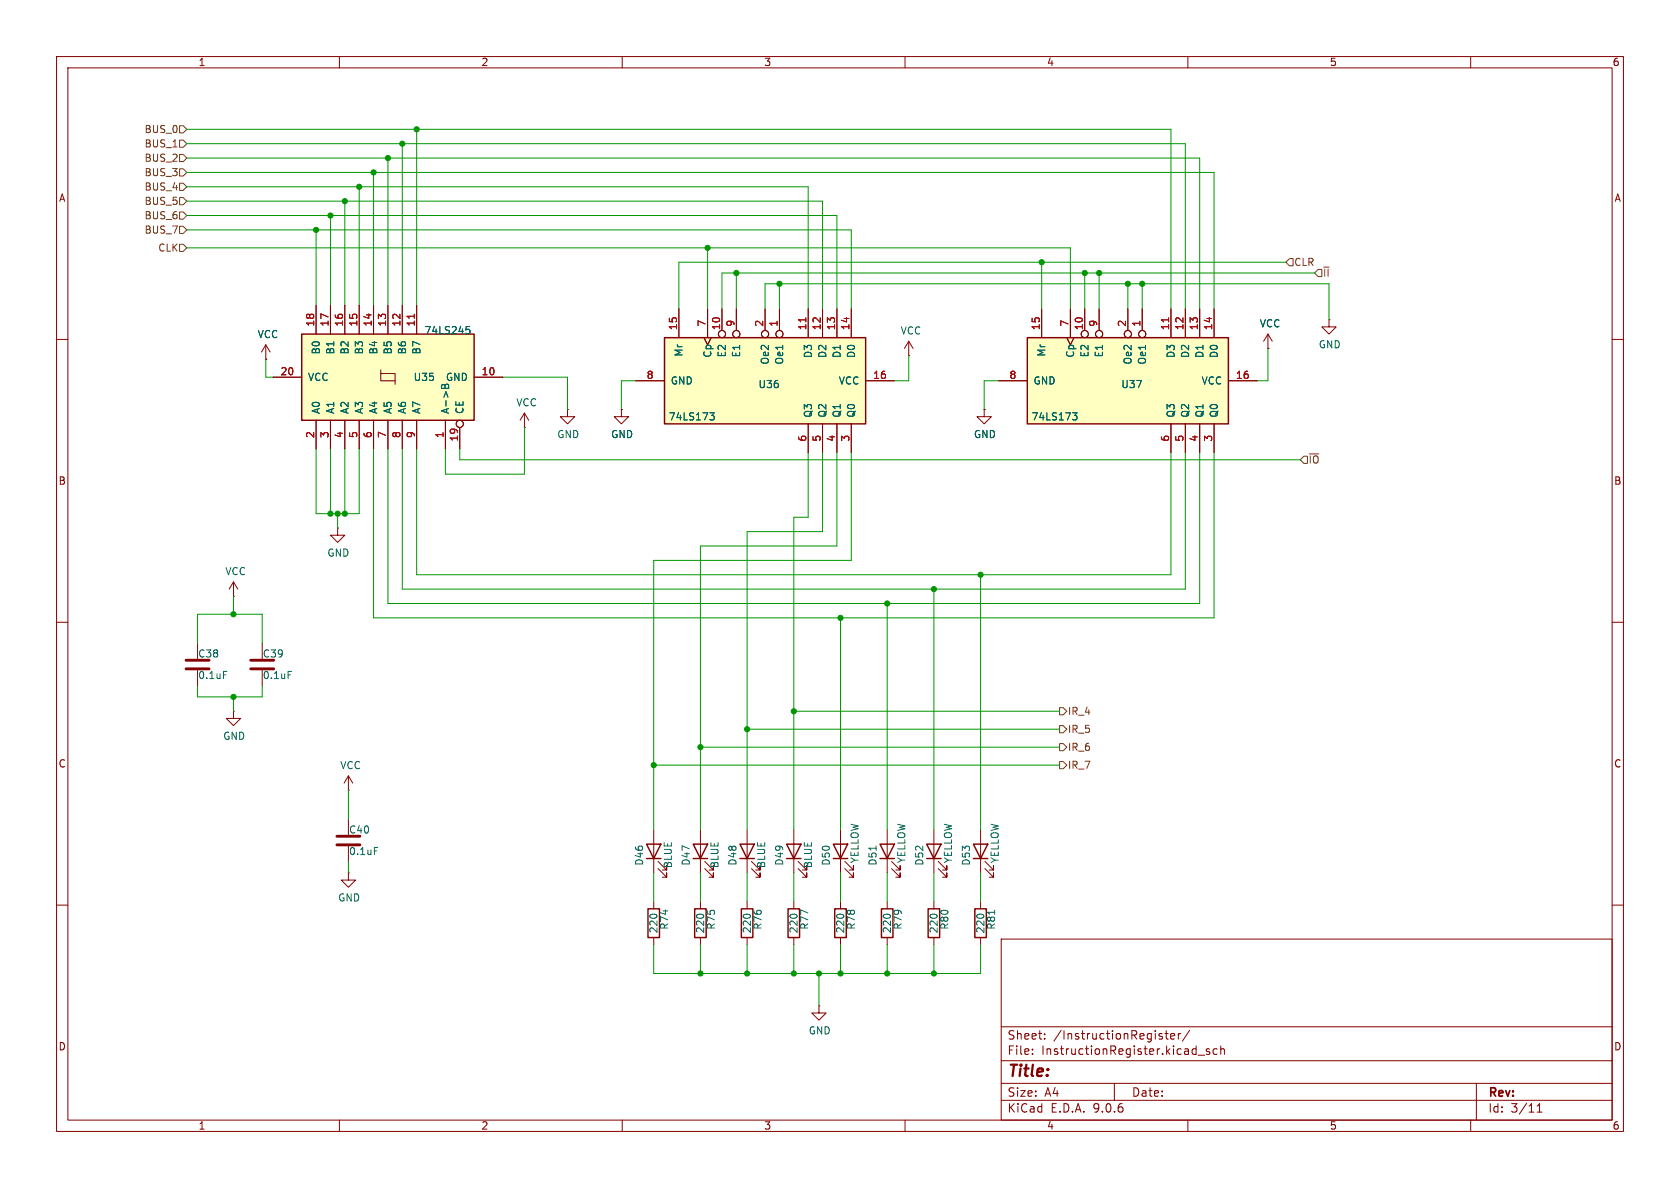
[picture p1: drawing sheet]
<svg xmlns="http://www.w3.org/2000/svg" width="297mm" height="210mm" viewBox="0 0 297 210" stroke-linecap="round" stroke-linejoin="round" font-family="sans-serif">
<g fill="none" stroke="#840000" stroke-width=".18">
<path d="M10 10h277v190h-277zM12 12h273v186h-273zM60 10v2M110 10v2M160 10v2M210 10v2M260 10v2M10 60h2M47 63.5h.1M47 61l-.8 1.2M47 61l.8 1.2M47 61v2.5"/>
<path d="M160.7 62.9h.1M160.7 60.3l-.8 1.3M160.7 60.3l.7 1.3M160.7 60.3v2.6M174 72.4v1.3h1.3l-1.3 1.2-1.3-1.2h1.3M174 72.4h.1M285 60h2M59.7 93.3v1.3h1.3l-1.3 1.3-1.3-1.3h1.3M59.7 93.3h.1M10 110h2M46.4 113.7v2.8M46.4 118.5v2.8"/>
<path d="M285 110h2M123.8 146.7v7.6M123.8 159.4v1.3M124.6 153.5l1.5 1.6v-.8v.8h-.8M124.6 152.3l1.5 1.5v-.8v.8h-.8M132.1 146.7v7.6M132.1 159.4v1.3M132.8 153.5l1.6 1.6v-.8v.8h-.8M132.8 152.3l1.6 1.5v-.8v.8h-.8M140.3 146.7v7.6M140.3 159.4v1.3M141.1 153.5l1.5 1.6v-.8v.8h-.7"/>
<path d="M141.1 152.3l1.5 1.5v-.8v.8h-.7M148.6 146.7v7.6M149.4 153.5l1.5 1.6v-.8v.8h-.8M149.4 152.3l1.5 1.5v-.8v.8h-.8M156.8 159.4v1.3M173.4 159.4v1.3M10 160h2M123.8 165.7v1.3M132.1 165.7v1.3M140.3 165.7v1.3M156.8 165.7v1.3M173.4 165.7v1.3"/>
<path d="M177 166h108v32h-108zM285 160h2M60 198v2M110 198v2M160 198v2M177 194.5h108M177 191.5h108M177 187.5h108M177 181.5h108M182.5 186.3v.1M182.5 185.5v.1M184.7 183.6v.1"/>
<path d="M184.7 182.8v.1M197 191.5v3M206 182.7h.5M206.2 182.2v1.3l.3 .2M207 183.2l.7-.1-.1-.3-.4-.1-.2 .2v.7h.6M208.3 182.7v1M208.7 182.7l-.2 .1-.2 .2M210 198v2M210.3 182.1l-1.3 2M211.8 186.5h1.2M213.8 185.5l-.3-.1-.3 .2 .1 .2 .5 .2v.3h-.6M215.2 185.5l-.5-.1-.2 .3v.4l.1 .2h.6"/>
<path d="M215.8 185.5l.2-.1 .4 .1 .1 .9M215.8 184.9v1.5M260 198v2M261 191.5v6.5M271.7 196.6h.9M271.7 195.5l.5-.4v1.5"/>
</g>
<g fill="none" stroke="#840000" stroke-width=".25">
<path d="M122.6 149.2h2.5l-1.3 2.6zM122.6 151.8h2.5M130.8 149.2h2.5l-1.2 2.6zM130.8 151.8h2.5M139.1 149.2h2.5l-1.3 2.6zM139.1 151.8h2.5M147.3 149.2h2.6l-1.3 2.6zM147.3 151.8h2.6M122.8 160.7h2v5h-2zM131.1 160.7h2v5h-2zM139.3 160.7h2.1v5h-2.1zM155.8 160.7h2.1v5h-2.1z"/>
<path d="M172.3 160.7h2.1v5h-2.1z"/>
</g>
<path d="M44.3 116.7h4.1M44.3 118.2h4.1" fill="none" stroke="#840000" stroke-width=".51"/>
<path d="M50.9 118.7h.6M175.8 160.9v.7" fill="none" stroke="#006464" stroke-width=".18"/>
<path d="M53.3 59.1h30.5v15.2h-30.5z" fill="#ffffc2"/>
<g fill="none" stroke="#840000" stroke-width=".18">
<path d="M55.9 54v5.1M58.4 54v5.1M61 54v5.1M63.5 54v5.1M66 54v5.1M68.6 54v5.1M71.1 54v5.1M73.7 54v5.1M48.3 66.7h5M55.9 74.3v5.1M58.4 74.3v5.1M61 74.3v5.1"/>
<path d="M63.5 74.3v5.1M66 74.3v5.1M67.3 65.4v.6h2.5v1.9M67.3 66v1.3h2.5M68.6 74.3v5.1M71.1 74.3v5.1M73.7 74.3v5.1M78.7 74.3v5.1M81.3 75.6v3.8M83.8 66.7h5.1M92.7 75.6h.1M92.7 73l-.8 1.3"/>
<path d="M92.7 73l.8 1.3M92.7 73v2.6M100.3 72.4v1.3h1.3l-1.3 1.2-1.2-1.2h1.2M100.3 72.4h.1M109.9 72.4v1.3h1.2l-1.2 1.2-1.3-1.2h1.3M109.9 72.4h.1M41.3 125.7v1.3h1.2l-1.2 1.3-1.3-1.3h1.3M41.3 125.7h.1M61.6 139.7h.1M61.6 137.2l-.8 1.2M61.6 137.2l.8 1.2M61.6 137.2v2.5"/>
<path d="M61.6 154.3v1.3h1.3l-1.3 1.2-1.3-1.2h1.3M61.6 154.3h.1M61.6 144.8v2.8M61.6 149.6v2.8M115.6 146.7v7.6M116.3 153.5l1.6 1.6v-.8v.8h-.8M116.3 152.3l1.6 1.5v-.8v.8h-.8"/>
<circle cx="81.3" cy="74.9" r=".63"/>
</g>
<path d="M53.3 59.1h30.5v15.2h-30.5zM114.3 149.2h2.5l-1.2 2.6zM114.3 151.8h2.5" fill="none" stroke="#840000" stroke-width=".25"/>
<path d="M82.4 57.7h.6M82.5 58.2h.3l.3 .3-.1 .4-.5 .1M78.3 68l-.3 .2v.4h1.3v-.4M78.6 68.1l.1 .1M78.7 68.2v.4M78.7 68v.2M66.2 149.8h.6" fill="none" stroke="#006464" stroke-width=".18"/>
<path d="M73.2 55.5v.8" fill="none" stroke="#a90000" stroke-width=".18"/>
<path d="M59.6 147.8h4M59.6 149.4h4" fill="none" stroke="#840000" stroke-width=".51"/>
<path d="M117.5 59.7h35.5v15.2h-35.5z" fill="#ffffc2"/>
<path d="M117.5 59.7h35.5v15.2h-35.5z" fill="none" stroke="#840000" stroke-width=".25"/>
<g fill="none" stroke="#840000" stroke-width=".18">
<path d="M120 54.6v5.1M124.5 59.7l.6 1.3 .6-1.3M125.1 54.6v5.1M127.6 54.6v3.8M130.2 54.6v3.8M135.3 54.6v3.8M137.8 54.6v3.8M142.9 54.6v5.1M145.4 54.6v5.1M148 54.6v5.1M150.5 54.6v5.1M112.4 67.3h5.1"/>
<path d="M142.9 74.9v5.1M145.4 74.9v5.1M148 74.9v5.1M150.5 74.9v5.1M153 67.3h5.1"/>
<circle cx="127.6" cy="59.1" r=".63"/>
<circle cx="130.2" cy="59.1" r=".63"/>
<circle cx="135.3" cy="59.1" r=".63"/>
<circle cx="137.8" cy="59.1" r=".63"/>
</g>
<path d="M142.5 56.2v.7" fill="none" stroke="#a90000" stroke-width=".18"/>
<path d="M125.5 73h.8l-.5 .5 .4 .1 .1 .4-.3 .2h-.3" fill="none" stroke="#006464" stroke-width=".18"/>
<path d="M181.6 59.7h35.6v15.2h-35.6z" fill="#ffffc2"/>
<path d="M181.6 59.7h35.6v15.2h-35.6zM155.6 149.2h2.5l-1.3 2.6zM155.6 151.8h2.5M163.8 149.2h2.6l-1.3 2.6zM163.8 151.8h2.6M172.1 149.2h2.5l-1.2 2.6zM172.1 151.8h2.5M114.6 160.7h2v5h-2zM147.6 160.7h2v5h-2zM164.1 160.7h2v5h-2z" fill="none" stroke="#840000" stroke-width=".25"/>
<g fill="none" stroke="#840000" stroke-width=".18">
<path d="M55.9 54v5.1M58.4 54v5.1M61 54v5.1M63.5 54v5.1M66 54v5.1M68.6 54v5.1M71.1 54v5.1M73.7 54v5.1M120 54.6v5.1M124.5 59.7l.6 1.3 .6-1.3M125.1 54.6v5.1M127.6 54.6v3.8"/>
<path d="M130.2 54.6v3.8M135.3 54.6v3.8M137.8 54.6v3.8M142.9 54.6v5.1M145.4 54.6v5.1M148 54.6v5.1M150.5 54.6v5.1M184.1 54.6v5.1M188.6 59.7l.6 1.3 .7-1.3M189.2 54.6v5.1M191.8 54.6v3.8M194.3 54.6v3.8"/>
<path d="M199.4 54.6v3.8M201.9 54.6v3.8M207 54.6v5.1M209.5 54.6v5.1M212.1 54.6v5.1M214.6 54.6v5.1M224.2 59.1l-.8 1.2M224.2 59.1l.7 1.2M224.2 59.1v2.5M234.9 56.5v1.3h1.3l-1.3 1.3-1.2-1.3h1.2M234.9 56.5h.1M47 63.5h.1"/>
<path d="M48.3 66.7h5M55.9 74.3v5.1M58.4 74.3v5.1M61 74.3v5.1M63.5 74.3v5.1M66 74.3v5.1M68.6 74.3v5.1M71.1 74.3v5.1M73.7 74.3v5.1M78.7 74.3v5.1M81.3 75.6v3.8M83.8 66.7h5.1"/>
<path d="M109.9 72.4h.1M112.4 67.3h5.1M142.9 74.9v5.1M145.4 74.9v5.1M148 74.9v5.1M150.5 74.9v5.1M153 67.3h5.1M174 72.4h.1M176.5 67.3h5.1M207 74.9v5.1M209.5 74.9v5.1M212.1 74.9v5.1"/>
<path d="M214.6 74.9v5.1M217.2 67.3h5M224.2 61.6h.1M34.9 113.7v2.8M34.9 118.5v2.8M41.3 105.4h.1M41.3 102.9l-.8 1.2M41.3 102.9l.7 1.2M41.3 102.9v2.5M115.6 159.4v1.3M148.6 159.4v1.3M156.8 146.7v7.6"/>
<path d="M157.6 153.5l1.5 1.6v-.8v.8h-.7M157.6 152.3l1.5 1.5v-.8v.8h-.7M165.1 146.7v7.6M165.1 159.4v1.3M165.9 153.5l1.5 1.6v-.8v.8h-.8M165.9 152.3l1.5 1.5v-.8v.8h-.8M173.4 146.7v7.6M174.1 153.5l1.5 1.6v-.8v.8h-.7M174.1 152.3l1.5 1.5v-.8v.8h-.7M115.6 165.7v1.3M144.8 177.8v1.3h1.2l-1.2 1.2-1.3-1.2h1.3M144.8 177.8h.1"/>
<path d="M148.6 165.7v1.3M165.1 165.7v1.3"/>
<circle cx="127.6" cy="59.1" r=".63"/>
<circle cx="130.2" cy="59.1" r=".63"/>
<circle cx="135.3" cy="59.1" r=".63"/>
<circle cx="137.8" cy="59.1" r=".63"/>
<circle cx="191.8" cy="59.1" r=".63"/>
<circle cx="194.3" cy="59.1" r=".63"/>
<circle cx="199.4" cy="59.1" r=".63"/>
<circle cx="201.9" cy="59.1" r=".63"/>
<circle cx="81.3" cy="74.9" r=".63"/>
</g>
<path d="M73.2 55.5v.8M142.5 56.2v.7M206.6 56.2v.7" fill="none" stroke="#a90000" stroke-width=".18"/>
<path d="M82.4 57.7h.6M82.5 58.2h.3l.3 .3-.1 .4-.5 .1M78.3 68l-.3 .2v.4h1.3v-.4M78.6 68.1l.1 .1M78.7 68.2v.4M78.7 68v.2M125.5 73h.8l-.5 .5 .4 .1 .1 .4-.3 .2h-.3M189.6 73h.8l-.4 .5 .3 .1 .1 .4-.2 .2h-.4M39.5 118.7h.6M154.9 149.6v.7" fill="none" stroke="#006464" stroke-width=".18"/>
<path d="M32.9 116.7h4.1M32.9 118.2h4.1" fill="none" stroke="#840000" stroke-width=".51"/>
<g fill="none" stroke="#725600" stroke-width=".18">
<path d="M31.7 37.5h.7l.6 .6-.6 .6h-.7zM31.7 27.3h.7l.6 .6-.6 .7h-.7zM31.7 34.9h.7l.6 .7-.6 .6h-.7zM31.7 32.4h.7l.6 .6-.6 .7h-.7zM31.7 22.2h.7l.6 .7-.6 .6h-.7zM31.7 29.8h.7l.6 .7-.6 .6h-.7zM31.7 24.8h.7l.6 .6-.6 .6h-.7zM31.7 40h.7l.6 .6-.6 .7h-.7zM31.7 43.2h.7l.6 .6-.6 .7h-.7zM228 45.7h.6v1.3h-.6l-.7-.6zM233 47.6h.7v1.3h-.7l-.6-.6zM234 47.2h1"/>
<path d="M234.2 47.6v1.2M234.8 47.6v1.2M229.9 81.3l.6-.7h.6v1.3h-.6zM187.3 131.4h.7l.6 .7-.6 .6h-.7zM187.3 134.6h.7l.6 .7-.6 .6h-.7zM187.3 128.3h.7l.6 .6-.6 .6h-.7zM187.3 125.1h.7l.6 .6-.6 .7h-.7z"/>
</g>
<g fill="none" stroke="#009600" stroke-width=".18">
<path d="M33 30.5h181.6v24.1M33 22.9h174v31.7M33 38.1h115v16.5M33 27.9h179.1v26.7M33 25.4h176.5v29.2M33 35.6h112.4v19M33 33h109.9v21.6M58.4 38.1v15.9M61 35.6v18.4M63.5 33v21M66 30.5v23.5M68.6 27.9v26.1"/>
<path d="M71.1 25.4v28.6M73.7 22.9v31.1M33 43.8h156.2v10.8M33 40.6h117.5v14M55.9 40.6v13.4M125.1 43.8v10.8M130.2 48.3v6.3M135.3 54.6v-4.4h99.6v6.3M137.8 50.2v4.4M184.1 46.4v8.2M191.8 48.3v6.3M194.3 48.3v6.3"/>
<path d="M199.4 50.2v4.4M201.9 50.2v4.4M227.3 46.4h-107.3v8.2M232.4 48.3h-104.8v6.3M47 63.5v3.2h1.3M55.9 79.4v11.4h7.6v-11.4M58.4 79.4v11.4M61 79.4v11.4M66 79.4v29.8h148.6v-29.2M68.6 79.4v27.3h143.5v-26.7M71.1 79.4v24.7h138.4v-24.1M73.7 79.4v22.2h133.3v-21.6"/>
<path d="M81.3 79.4v1.9h148.6M88.9 66.7h11.4v5.7M92.7 75.6v8.2h-14v-4.4M112.4 67.3h-2.5v5.1M160.7 62.9v4.4h-2.6M176.5 67.3h-2.5v5.1M224.2 61.6v5.7h-2M59.7 90.8v2.5M142.9 80v11.4h-2.6v55.3M145.4 80v14h-13.3v52.7M148 80v16.5h-24.2v50.2M150.5 80v19.1h-34.9v47.6"/>
<path d="M34.9 113.7v-5.1h11.5v5.1M41.3 105.4v3.2M148.6 109.2v37.5M156.8 106.7v40M165.1 104.1v42.6M173.4 101.6v45.1M34.9 121.3v1.9h11.5v-1.9M41.3 123.2v2.5M61.6 139.7v5.1M115.6 135.3h71.7M123.8 132.1h63.5M132.1 128.9h55.2"/>
<path d="M140.3 125.7h47M61.6 152.4v1.9M115.6 154.3v5.1M123.8 154.3v5.1M132.1 154.3v5.1M140.3 154.3v5.1M148.6 154.3v5.1M156.8 154.3v5.1M165.1 154.3v5.1M173.4 154.3v5.1M115.6 167v5.1h57.8v-5.1M123.8 167v5.1"/>
<path d="M132.1 167v5.1M140.3 167v5.1M144.8 172.1v5.7M148.6 167v5.1M156.8 167v5.1M165.1 167v5.1"/>
</g>
<g fill="#009600" stroke="#009600" stroke-width=".18">
<circle cx="132.1" cy="172.1" r=".46"/>
<circle cx="144.8" cy="172.1" r=".46"/>
<circle cx="148.6" cy="172.1" r=".46"/>
<circle cx="140.3" cy="172.1" r=".46"/>
<circle cx="156.8" cy="172.1" r=".46"/>
<circle cx="165.1" cy="172.1" r=".46"/>
<circle cx="123.8" cy="172.1" r=".46"/>
<circle cx="132.1" cy="128.9" r=".46"/>
<circle cx="140.3" cy="125.7" r=".46"/>
<circle cx="156.8" cy="106.7" r=".46"/>
<circle cx="148.6" cy="109.2" r=".46"/>
<circle cx="41.3" cy="123.2" r=".46"/>
<circle cx="73.7" cy="22.9" r=".46"/>
<circle cx="66" cy="30.5" r=".46"/>
<circle cx="71.1" cy="25.4" r=".46"/>
<circle cx="68.6" cy="27.9" r=".46"/>
<circle cx="55.9" cy="40.6" r=".46"/>
<circle cx="58.4" cy="38.1" r=".46"/>
<circle cx="61" cy="90.8" r=".46"/>
<circle cx="61" cy="35.6" r=".46"/>
<circle cx="63.5" cy="33" r=".46"/>
<circle cx="191.8" cy="48.3" r=".46"/>
<circle cx="194.3" cy="48.3" r=".46"/>
<circle cx="199.4" cy="50.2" r=".46"/>
<circle cx="201.9" cy="50.2" r=".46"/>
<circle cx="58.4" cy="90.8" r=".46"/>
<circle cx="59.7" cy="90.8" r=".46"/>
<circle cx="41.3" cy="108.6" r=".46"/>
<circle cx="173.4" cy="101.6" r=".46"/>
<circle cx="165.1" cy="104.1" r=".46"/>
<circle cx="137.8" cy="50.2" r=".46"/>
<circle cx="184.1" cy="46.4" r=".46"/>
<circle cx="130.2" cy="48.3" r=".46"/>
<circle cx="125.1" cy="43.8" r=".46"/>
<circle cx="123.8" cy="132.1" r=".46"/>
<circle cx="115.6" cy="135.3" r=".46"/>
</g>
<text font-size="2.8" fill="#840000" x="178" y="190.9">Title:</text>
<g font-size="2.1" fill="#840000">
<text x="178" y="184">Sheet:</text>
<text x="186.2" y="184">/InstructionRegister/</text>
<text x="178" y="186.7">File:</text>
<text x="184.1" y="186.7">InstructionRegister.kicad_sch</text>
<text x="178" y="196.9">KiCad</text>
<text x="178" y="194.1">Size:</text>
<text x="184.7" y="194.1">A4</text>
<text x="185.7" y="196.9">E.D.A.</text>
<text x="193.3" y="196.9">9.0.6</text>
<text x="200" y="194.1">Date:</text>
<text x="263" y="194.3">Rev:</text>
<text x="263" y="196.9">Id:</text>
<text x="267.1" y="196.9">3/11</text>
</g>
<g font-size="1.8" fill="#840000">
<text x="35" y="11.9">1</text>
<text x="85" y="11.9">2</text>
<text x="135" y="11.9">3</text>
<text x="185" y="11.9">4</text>
<text x="235" y="11.9">5</text>
<text x="285" y="11.9">6</text>
<text x="10.3" y="35.9">A</text>
<text x="285.3" y="35.9">A</text>
<text x="10.3" y="85.9">B</text>
<text x="285.3" y="85.9">B</text>
<text x="10.3" y="135.9">C</text>
<text x="285.3" y="135.9">C</text>
<text x="10.3" y="185.9">D</text>
<text x="285.3" y="185.9">D</text>
<text x="35" y="199.9">1</text>
<text x="85" y="199.9">2</text>
<text x="135" y="199.9">3</text>
<text x="185" y="199.9">4</text>
<text x="235" y="199.9">5</text>
<text x="285" y="199.9">6</text>
</g>
<g font-size="1.8" fill="#725600">
<text x="25.5" y="23.7">BUS_0</text>
<text x="25.5" y="28.8">BUS_2</text>
<text x="25.5" y="26.3">BUS_1</text>
<text x="25.5" y="33.9">BUS_4</text>
<text x="25.5" y="31.3">BUS_3</text>
<text x="25.5" y="41.5">BUS_7</text>
<text x="25.5" y="39">BUS_6</text>
<text x="25.5" y="36.4">BUS_5</text>
<text x="27.9" y="44.7">CLK</text>
<text x="228.7" y="47.2">CLR</text>
<text x="231.2" y="82.1">~{IO}</text>
<text x="188.7" y="129.8">IR_5</text>
<text x="188.7" y="126.6">IR_4</text>
<text x="188.7" y="132.9">IR_6</text>
<text x="188.7" y="136.1">IR_7</text>
</g>
<g font-size="1.8" fill="#006464">
<text x="45.5" y="60">VCC</text>
<text x="74.9" y="59.3">74LS245</text>
<text x="159.1" y="59.3">VCC</text>
<text x="222.6" y="58.1">VCC</text>
<text x="56.7" y="62.8" transform="rotate(-90 56.7 62.8)">B0</text>
<text x="59.3" y="62.8" transform="rotate(-90 59.3 62.8)">B1</text>
<text x="61.8" y="62.8" transform="rotate(-90 61.8 62.8)">B2</text>
<text x="64.4" y="62.8" transform="rotate(-90 64.4 62.8)">B3</text>
<text x="66.9" y="62.8" transform="rotate(-90 66.9 62.8)">B4</text>
<text x="69.4" y="62.8" transform="rotate(-90 69.4 62.8)">B5</text>
<text x="72" y="62.8" transform="rotate(-90 72 62.8)">B6</text>
<text x="74.5" y="62.8" transform="rotate(-90 74.5 62.8)">B7</text>
<text x="120.9" y="63.1" transform="rotate(-90 120.9 63.1)">Mr</text>
<text x="126" y="63.3" transform="rotate(-90 126 63.3)">Cp</text>
<text x="128.5" y="63.3" transform="rotate(-90 128.5 63.3)">E2</text>
<text x="131" y="63.3" transform="rotate(-90 131 63.3)">E1</text>
<text x="136.1" y="64.5" transform="rotate(-90 136.1 64.5)">Oe2</text>
<text x="138.7" y="64.5" transform="rotate(-90 138.7 64.5)">Oe1</text>
<text x="143.7" y="63.4" transform="rotate(-90 143.7 63.4)">D3</text>
<text x="146.3" y="63.4" transform="rotate(-90 146.3 63.4)">D2</text>
<text x="148.8" y="63.4" transform="rotate(-90 148.8 63.4)">D1</text>
<text x="151.4" y="63.4" transform="rotate(-90 151.4 63.4)">D0</text>
<text x="185" y="63.1" transform="rotate(-90 185 63.1)">Mr</text>
<text x="190.1" y="63.3" transform="rotate(-90 190.1 63.3)">Cp</text>
<text x="192.6" y="63.3" transform="rotate(-90 192.6 63.3)">E2</text>
<text x="195.2" y="63.3" transform="rotate(-90 195.2 63.3)">E1</text>
<text x="200.3" y="64.5" transform="rotate(-90 200.3 64.5)">Oe2</text>
<text x="202.8" y="64.5" transform="rotate(-90 202.8 64.5)">Oe1</text>
<text x="207.9" y="63.4" transform="rotate(-90 207.9 63.4)">D3</text>
<text x="210.4" y="63.4" transform="rotate(-90 210.4 63.4)">D2</text>
<text x="213" y="63.4" transform="rotate(-90 213 63.4)">D1</text>
<text x="215.5" y="63.4" transform="rotate(-90 215.5 63.4)">D0</text>
<text x="233" y="61.8">GND</text>
<text x="54.4" y="67.5">VCC</text>
<text x="73" y="67.5">U35</text>
<text x="78.7" y="67.5">GND</text>
<text x="118.5" y="68.2">GND</text>
<text x="134" y="68.8">U36</text>
<text x="148.2" y="68.2">VCC</text>
<text x="182.6" y="68.2">GND</text>
<text x="198.1" y="68.8">U37</text>
<text x="212.3" y="68.2">VCC</text>
<text x="56.7" y="73.3" transform="rotate(-90 56.7 73.3)">A0</text>
<text x="59.3" y="73.3" transform="rotate(-90 59.3 73.3)">A1</text>
<text x="61.8" y="73.3" transform="rotate(-90 61.8 73.3)">A2</text>
<text x="64.4" y="73.3" transform="rotate(-90 64.4 73.3)">A3</text>
<text x="66.9" y="73.3" transform="rotate(-90 66.9 73.3)">A4</text>
<text x="69.4" y="73.3" transform="rotate(-90 69.4 73.3)">A5</text>
<text x="72" y="73.3" transform="rotate(-90 72 73.3)">A6</text>
<text x="74.5" y="73.3" transform="rotate(-90 74.5 73.3)">A7</text>
<text x="79.6" y="73.3" transform="rotate(-90 79.6 73.3)">A-&gt;B</text>
<text x="82.1" y="73.3" transform="rotate(-90 82.1 73.3)">CE</text>
<text x="91.2" y="72">VCC</text>
<text x="98.4" y="77.6">GND</text>
<text x="107.9" y="77.6">GND</text>
<text x="118.1" y="74.5">74LS173</text>
<text x="143.7" y="73.9" transform="rotate(-90 143.7 73.9)">Q3</text>
<text x="146.3" y="73.9" transform="rotate(-90 146.3 73.9)">Q2</text>
<text x="148.8" y="73.9" transform="rotate(-90 148.8 73.9)">Q1</text>
<text x="151.4" y="73.9" transform="rotate(-90 151.4 73.9)">Q0</text>
<text x="172.1" y="77.6">GND</text>
<text x="182.3" y="74.5">74LS173</text>
<text x="207.9" y="73.9" transform="rotate(-90 207.9 73.9)">Q3</text>
<text x="210.4" y="73.9" transform="rotate(-90 210.4 73.9)">Q2</text>
<text x="213" y="73.9" transform="rotate(-90 213 73.9)">Q1</text>
<text x="215.5" y="73.9" transform="rotate(-90 215.5 73.9)">Q0</text>
<text x="39.7" y="101.9">VCC</text>
<text x="57.8" y="98.6">GND</text>
<text x="34.9" y="116.4">C38</text>
<text x="46.4" y="116.4">C39</text>
<text x="34.9" y="120.2">0.1uF</text>
<text x="46.4" y="120.2">0.1uF</text>
<text x="39.4" y="131">GND</text>
<text x="60.1" y="136.2">VCC</text>
<text x="61.6" y="147.5">C40</text>
<text x="61.6" y="151.4">0.1uF</text>
<text x="113.9" y="153.1" transform="rotate(-90 113.9 153.1)">D46</text>
<text x="119" y="153.6" transform="rotate(-90 119 153.6)">BLUE</text>
<text x="122.1" y="153.1" transform="rotate(-90 122.1 153.1)">D47</text>
<text x="127.2" y="153.6" transform="rotate(-90 127.2 153.6)">BLUE</text>
<text x="130.4" y="153.1" transform="rotate(-90 130.4 153.1)">D48</text>
<text x="135.5" y="153.6" transform="rotate(-90 135.5 153.6)">BLUE</text>
<text x="138.7" y="153.1" transform="rotate(-90 138.7 153.1)">D49</text>
<text x="143.7" y="153.6" transform="rotate(-90 143.7 153.6)">BLUE</text>
<text x="146.9" y="153.1" transform="rotate(-90 146.9 153.1)">D50</text>
<text x="152" y="152.7" transform="rotate(-90 152 152.7)">YELLOW</text>
<text x="155.2" y="153.1" transform="rotate(-90 155.2 153.1)">D51</text>
<text x="160.2" y="152.7" transform="rotate(-90 160.2 152.7)">YELLOW</text>
<text x="163.4" y="153.1" transform="rotate(-90 163.4 153.1)">D52</text>
<text x="168.5" y="152.7" transform="rotate(-90 168.5 152.7)">YELLOW</text>
<text x="171.7" y="153.1" transform="rotate(-90 171.7 153.1)">D53</text>
<text x="176.8" y="152.7" transform="rotate(-90 176.8 152.7)">YELLOW</text>
<text x="59.7" y="159.6">GND</text>
<text x="116.4" y="165.1" transform="rotate(-90 116.4 165.1)">220</text>
<text x="118.3" y="164.5" transform="rotate(-90 118.3 164.5)">R74</text>
<text x="124.7" y="165.1" transform="rotate(-90 124.7 165.1)">220</text>
<text x="126.6" y="164.5" transform="rotate(-90 126.6 164.5)">R75</text>
<text x="132.9" y="165.1" transform="rotate(-90 132.9 165.1)">220</text>
<text x="134.8" y="164.5" transform="rotate(-90 134.8 164.5)">R76</text>
<text x="141.2" y="165.1" transform="rotate(-90 141.2 165.1)">220</text>
<text x="143.1" y="164.5" transform="rotate(-90 143.1 164.5)">R77</text>
<text x="149.5" y="165.1" transform="rotate(-90 149.5 165.1)">220</text>
<text x="151.4" y="164.5" transform="rotate(-90 151.4 164.5)">R78</text>
<text x="157.7" y="165.1" transform="rotate(-90 157.7 165.1)">220</text>
<text x="159.6" y="164.5" transform="rotate(-90 159.6 164.5)">R79</text>
<text x="166" y="165.1" transform="rotate(-90 166 165.1)">220</text>
<text x="167.9" y="164.5" transform="rotate(-90 167.9 164.5)">R80</text>
<text x="174.2" y="165.1" transform="rotate(-90 174.2 165.1)">220</text>
<text x="176.1" y="164.5" transform="rotate(-90 176.1 164.5)">R81</text>
<text x="142.9" y="183.1">GND</text>
</g>
<g font-size="1.8" fill="#a90000">
<text x="55.6" y="57.8" transform="rotate(-90 55.6 57.8)">18</text>
<text x="58.2" y="57.8" transform="rotate(-90 58.2 57.8)">17</text>
<text x="60.7" y="57.8" transform="rotate(-90 60.7 57.8)">16</text>
<text x="63.2" y="57.8" transform="rotate(-90 63.2 57.8)">15</text>
<text x="65.8" y="57.8" transform="rotate(-90 65.8 57.8)">14</text>
<text x="68.3" y="57.8" transform="rotate(-90 68.3 57.8)">13</text>
<text x="70.9" y="57.8" transform="rotate(-90 70.9 57.8)">12</text>
<text x="73.4" y="57.8" transform="rotate(-90 73.4 57.8)">11</text>
<text x="119.8" y="58.5" transform="rotate(-90 119.8 58.5)">15</text>
<text x="124.8" y="57.9" transform="rotate(-90 124.8 57.9)">7</text>
<text x="127.4" y="58.5" transform="rotate(-90 127.4 58.5)">10</text>
<text x="129.9" y="57.9" transform="rotate(-90 129.9 57.9)">9</text>
<text x="135" y="57.9" transform="rotate(-90 135 57.9)">2</text>
<text x="137.5" y="57.9" transform="rotate(-90 137.5 57.9)">1</text>
<text x="142.6" y="58.5" transform="rotate(-90 142.6 58.5)">11</text>
<text x="145.2" y="58.5" transform="rotate(-90 145.2 58.5)">12</text>
<text x="147.7" y="58.5" transform="rotate(-90 147.7 58.5)">13</text>
<text x="150.2" y="58.5" transform="rotate(-90 150.2 58.5)">14</text>
<text x="183.9" y="58.5" transform="rotate(-90 183.9 58.5)">15</text>
<text x="189" y="57.9" transform="rotate(-90 189 57.9)">7</text>
<text x="191.5" y="58.5" transform="rotate(-90 191.5 58.5)">10</text>
<text x="194.1" y="57.9" transform="rotate(-90 194.1 57.9)">9</text>
<text x="199.1" y="57.9" transform="rotate(-90 199.1 57.9)">2</text>
<text x="201.7" y="57.9" transform="rotate(-90 201.7 57.9)">1</text>
<text x="206.8" y="58.5" transform="rotate(-90 206.8 58.5)">11</text>
<text x="209.3" y="58.5" transform="rotate(-90 209.3 58.5)">12</text>
<text x="211.8" y="58.5" transform="rotate(-90 211.8 58.5)">13</text>
<text x="214.4" y="58.5" transform="rotate(-90 214.4 58.5)">14</text>
<text x="49.5" y="66.4">20</text>
<text x="85" y="66.4">10</text>
<text x="114.2" y="67.1">8</text>
<text x="154.3" y="67.1">16</text>
<text x="178.4" y="67.1">8</text>
<text x="218.4" y="67.1">16</text>
<text x="55.6" y="77.5" transform="rotate(-90 55.6 77.5)">2</text>
<text x="58.2" y="77.5" transform="rotate(-90 58.2 77.5)">3</text>
<text x="60.7" y="77.5" transform="rotate(-90 60.7 77.5)">4</text>
<text x="63.2" y="77.5" transform="rotate(-90 63.2 77.5)">5</text>
<text x="65.8" y="77.5" transform="rotate(-90 65.8 77.5)">6</text>
<text x="68.3" y="77.5" transform="rotate(-90 68.3 77.5)">7</text>
<text x="70.9" y="77.5" transform="rotate(-90 70.9 77.5)">8</text>
<text x="73.4" y="77.5" transform="rotate(-90 73.4 77.5)">9</text>
<text x="78.5" y="77.5" transform="rotate(-90 78.5 77.5)">1</text>
<text x="81" y="78.1" transform="rotate(-90 81 78.1)">19</text>
<text x="142.6" y="78.2" transform="rotate(-90 142.6 78.2)">6</text>
<text x="145.2" y="78.2" transform="rotate(-90 145.2 78.2)">5</text>
<text x="147.7" y="78.2" transform="rotate(-90 147.7 78.2)">4</text>
<text x="150.2" y="78.2" transform="rotate(-90 150.2 78.2)">3</text>
<text x="206.8" y="78.2" transform="rotate(-90 206.8 78.2)">6</text>
<text x="209.3" y="78.2" transform="rotate(-90 209.3 78.2)">5</text>
<text x="211.8" y="78.2" transform="rotate(-90 211.8 78.2)">4</text>
<text x="214.4" y="78.2" transform="rotate(-90 214.4 78.2)">3</text>
</g>
</svg>
